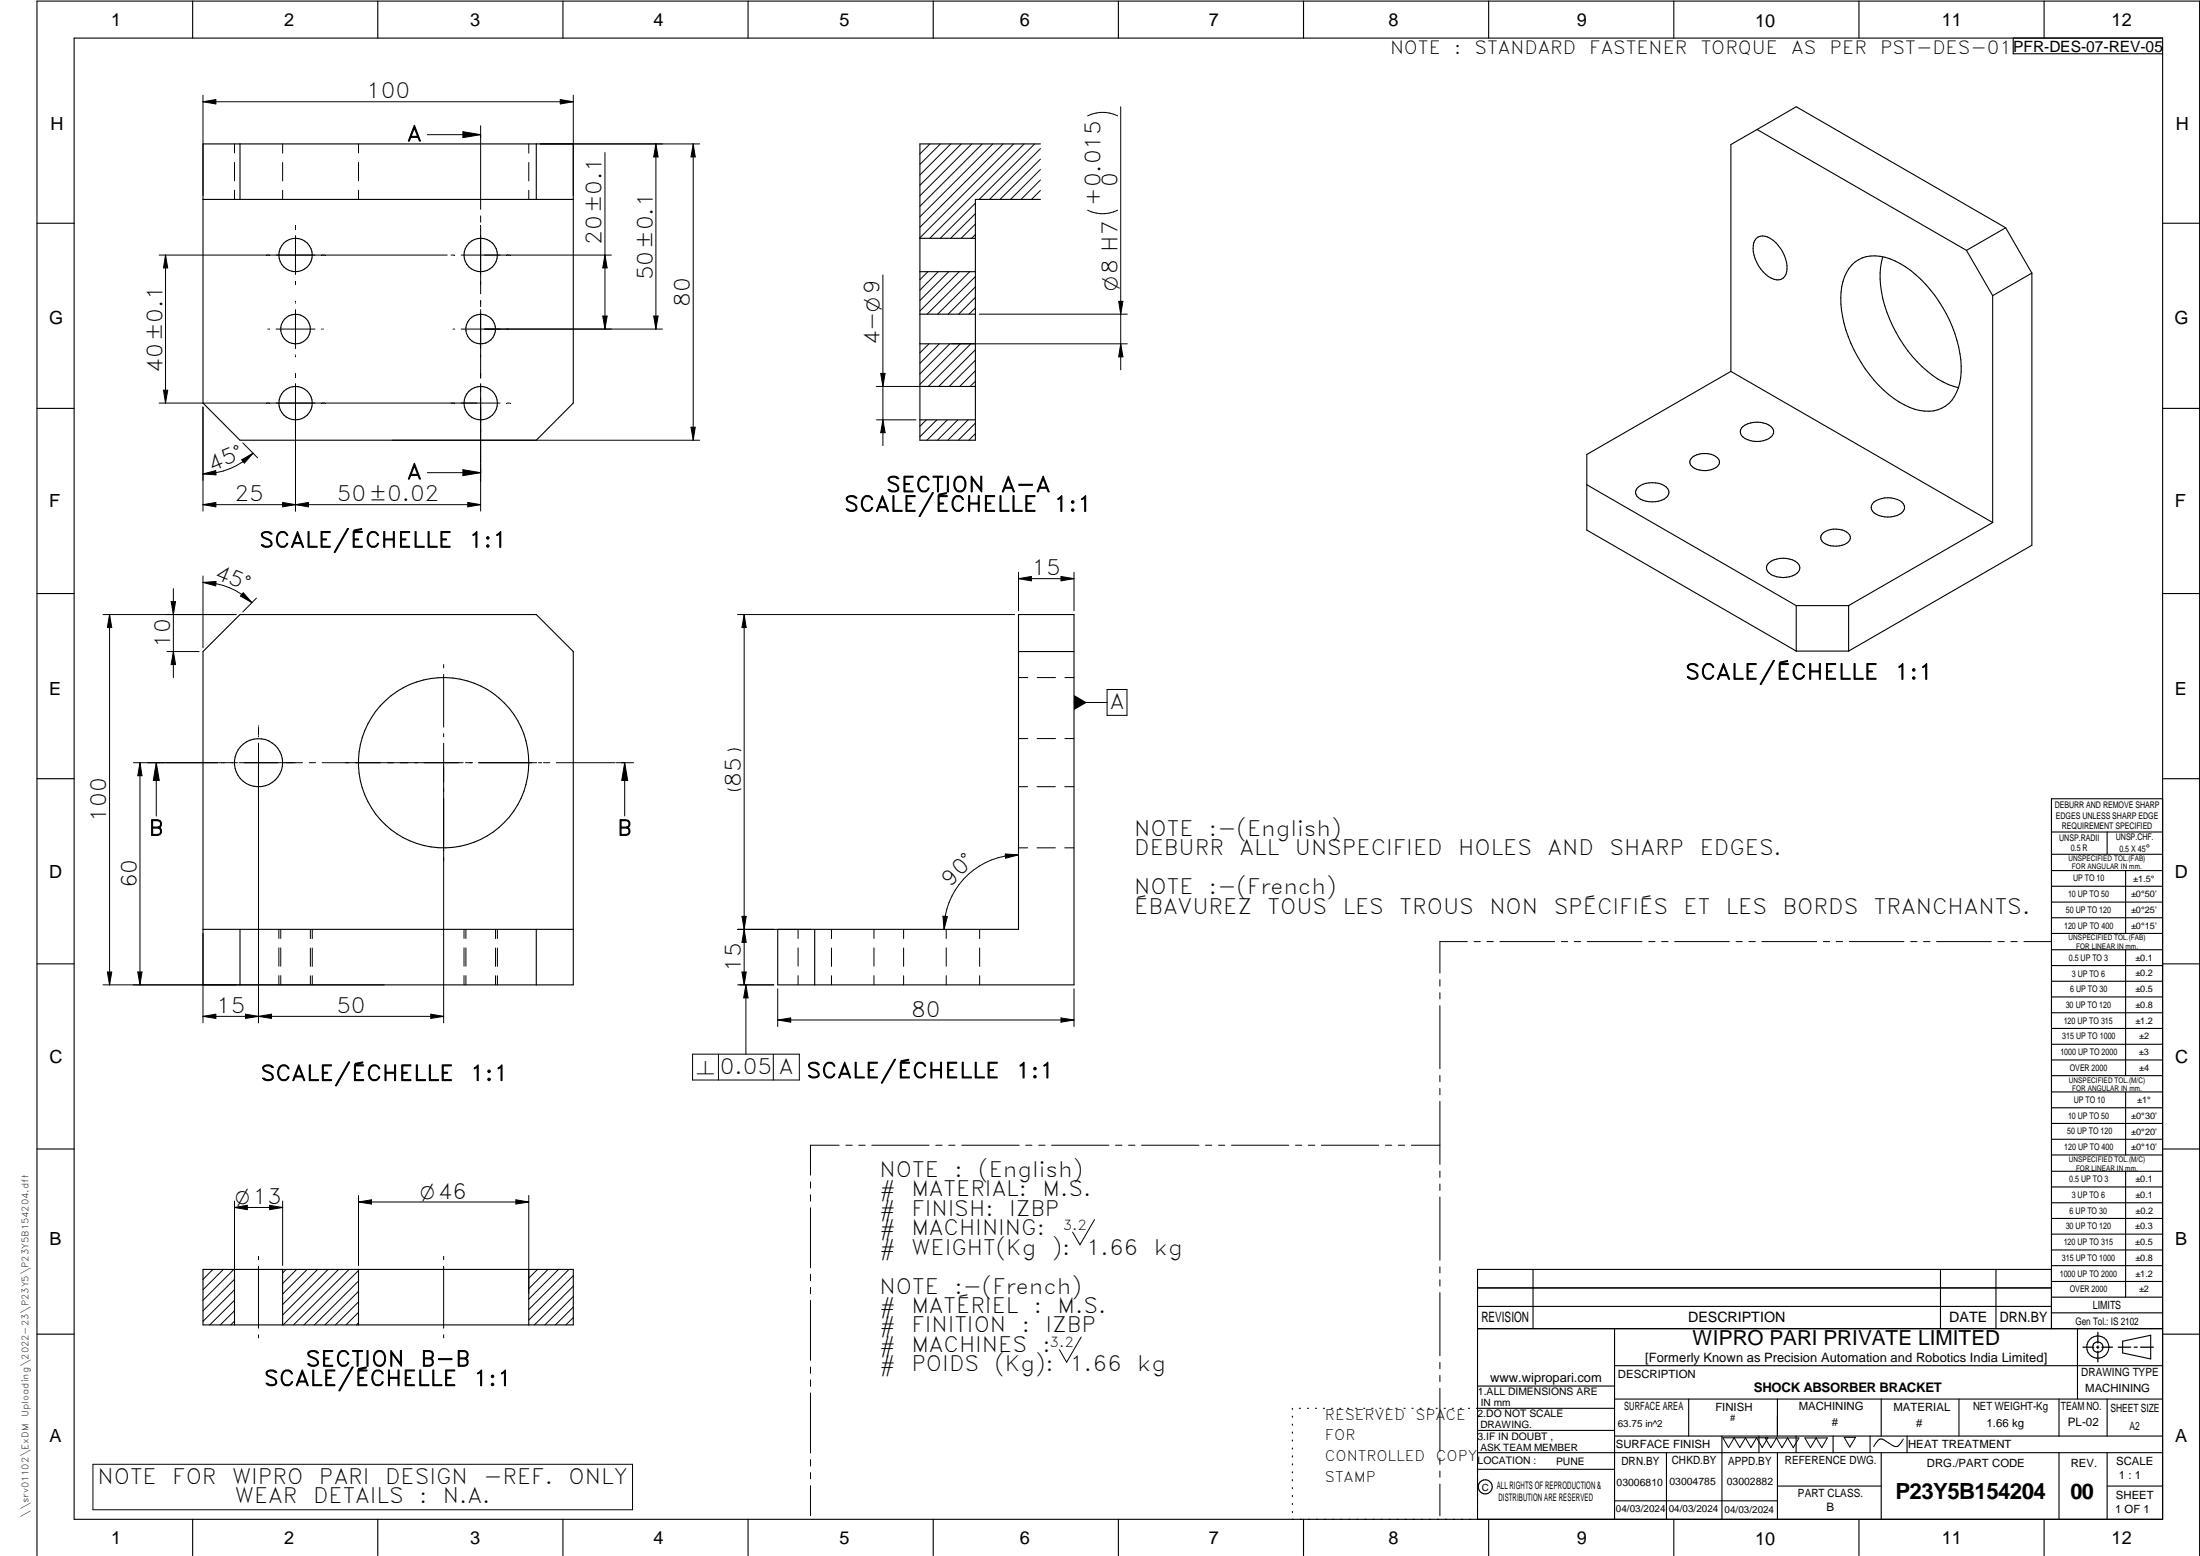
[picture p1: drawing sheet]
<svg xmlns="http://www.w3.org/2000/svg" width="594mm" height="420mm" viewBox="0 0 594 420" stroke-linecap="round" stroke-linejoin="round" font-family="sans-serif">
<g fill="none" stroke="#000" stroke-width=".3">
<path d="M20 10.3h564v400h-564zM52 .3v10M102 .3v10M152 .3v10M202 .3v10M252 .3v10M302 .3v10M352 .3v10M402 .3v10M452 .3v10M502 .3v10M543.6 10.3v4.2h40.4"/>
<path d="M552 .3v10M54.8 38.9h100v69.9l-10 10.1h-80l-10-10.1zM64.8 38.9v14.9M144.8 38.9v14.9M281 38.9h-32.6v80h15v-65.1h17.6M474.5 35l56.5 32.6M474.5 35l-7.1 4v61.3M474.5 35l10.5-6.2 56.6 32.7M54.8 53.8h90M144.8 53.8h10M10 60.3h10M248.4 73.4h15"/>
<path d="M248.4 64.3h15M474.3 64.4a2.99 2.99 0 0 1 3.8 0 9.3 9.3 0 0 1 4.2 9.7 2.57 2.57 0 0 1-4 1 9.6 9.6 0 0 1-4.7-9.6zM500 71.6a8.7 8.7 0 0 1 9-2.1 26.2 26.2 0 0 1 13.4 10.2 34.6 34.6 0 0 1 7.2 20.8 11.5 11.5 0 0 1-4.3 9.2 10.6 10.6 0 0 1-11.1-.4 34.4 34.4 0 0 1-15.1-18.4 23.5 23.5 0 0 1-1-16.2l1.2-2.2zM508.4 69.3a25.4 25.4 0 0 0 1.8 16.8 34.3 34.3 0 0 0 14.5 17l1.4 .7 2.8 .9M531 67.6l7.1 12.2M538.1 79.8v61.3M541.6 61.5l-10.6 6.1M541.6 61.5l7.1 12.2M548.7 73.7v73.5l-49.5 28.6M548.7 73.7l-10.6 6.1M584 60.3h10M248.4 92.8h15"/>
<path d="M248.4 84.8h15M10 110.3h10M248.4 113.4h15M248.4 104.4h15M467.4 100.3l-38.9 22.4v20.4l56.5 32.7M467.4 100.3l70.7 40.8M470.7 115.1a6.4 6.4 0 0 1 7.9 .5 1.91 1.91 0 0 1-1 2.8 6.4 6.4 0 0 1-7.3-.8 1.72 1.72 0 0 1 .4-2.5zM584 110.3h10M428.5 130.9l56.5 32.6M442.4 131.5a6.4 6.4 0 0 1 7.9 .5 1.91 1.91 0 0 1-.9 2.8 6.6 6.6 0 0 1-7.4-.9 1.72 1.72 0 0 1 .4-2.4zM457 123.4a5.6 5.6 0 0 1 7.1 .7 1.82 1.82 0 0 1-1.4 2.5 5.7 5.7 0 0 1-6.1-.9 1.51 1.51 0 0 1 .4-2.3zM506 135.6a6.4 6.4 0 0 1 8 .4 1.89 1.89 0 0 1-1 2.9 6.4 6.4 0 0 1-7.4-.9 1.72 1.72 0 0 1 .4-2.4z"/>
<path d="M477.8 151.9a6.4 6.4 0 0 1 7.9 .5 1.91 1.91 0 0 1-1 2.8 6.6 6.6 0 0 1-7.4-.9 1.72 1.72 0 0 1 .5-2.4zM492.4 143.8a5.6 5.6 0 0 1 7.1 .7 1.87 1.87 0 0 1-1.4 2.5 5.8 5.8 0 0 1-6.1-.9 1.51 1.51 0 0 1 .4-2.3zM538.1 141.1l-38.9 22.4M10 160.3h10M54.8 175.9l10-10h80l10 10v90h-100zM275 175.9h15M275 165.9h15v100h-80v-14.9h65zM485 163.5v12.3M485 163.5h14.2M485 175.8h14.2M499.2 163.5v12.3M584 160.3h10"/>
<path d="M10 210.3h10M584 215.7h-30v143.1M584 210.3h10M554 224.7h30M554 230.7h30M554 235.1h30M554 239.3h30M569 224.7v6M574 235.1v17M54.8 251h100M64.8 251v14.9M144.8 251v14.9"/>
<path d="M220 251v14.9M554 243.6h30M554 247.8h30M554 252.1h30M554 256.5h30M574 256.5v33.9M10 260.3h10M554 260.7h30M554 265h30M554 269.2h30M554 273.5h30M554 277.7h30"/>
<path d="M584 260.3h10M554 282h30M554 286.2h30M554 290.4h30M554 294.9h30M554 299.1h30M574 294.9v17M10 310.3h10M554 303.4h30M554 307.6h30M554 311.9h30M554 316.3h30"/>
<path d="M574 316.3v34M584 310.3h10M554 320.5h30M554 324.8h30M554 329h30M554 333.2h30M554 337.5h30M54.8 342.8h100v15h-100zM63.3 342.8v15M76.3 342.8v15M96.8 342.8v15M142.8 342.8v15"/>
<path d="M399 358.8h185M399 352.8h155M399 347.8h155M414 342.8v16M436 358.8v51.5M524 342.8v16M539 342.8v16M554 341.8h30M554 346h30M554 350.3h30M554 354.5h30M554 342.8h-155v67.5"/>
<path d="M561 358.8v19M10 360.3h10M399 374.3h37M436 368.8h148M436 377.8h148M456 377.8v10M480 377.8v10M508 377.8v10M529 377.8v10M556 377.8v10M569 377.8v10M573.2 362.2l7.6-1.6v6.3l-7.6-1.6z"/>
<path d="M584 360.3h10M349 380.3v.3M349 382.4v.3M349 384.6v.3M349 386.7v.3M349 388.8v.3M349 391v.3M349 393.1v.3M349 395.3v.3M349 397.4v.3M349 399.5v.3M350.9 380.3h.2"/>
<path d="M353.1 380.3h.2M355.2 380.3h.3M357.4 380.3h.3M359.6 380.3h.3M361.7 380.3h.3M363.9 380.3h.3M366.1 380.3h.3M368.3 380.3h.2M370.4 380.3h.3M372.6 380.3h.3M374.8 380.3h.3M376.9 380.3h.4"/>
<path d="M379.1 380.3h.3M381.3 380.3h.3M383.4 380.3h.4M385.6 380.3h.3M387.8 380.3h.3M390 380.3h.3M392.2 380.3h.3M394.3 380.3h.3M396.5 380.3h.3M398.7 380.3h37.3M399 386.2h37M399 396.7h37"/>
<path d="M436 387.8h148M450 392.3v18M465 387.8v22.5M475 387.8v4.5M480 392.3v18M485 387.8v4.5M495 387.8v4.5M505 387.8v4.5M508 392.3v18M515 387.8v4.5M556 392.3v18M569 392.3v18"/>
<path d="M584 392.3h-185M52 410.3v9.7M102 410.3v9.7M152 410.3v9.7M202 410.3v9.7M252 410.3v9.7M302 410.3v9.7M349 401.7v.3M349 403.8v.4M349 406v.3M349 408.1v.3M352 410.3v9.7"/>
<path d="M402 410.3v9.7M436 405.3h44M452 410.3v9.7M480 401.3h28M502 410.3v9.7M552 410.3v9.7M569 401.3h15M10 420v-419.7h584v419.7"/>
<circle cx="79.8" cy="68.9" r="4.5"/>
<circle cx="129.8" cy="68.9" r="4.5"/>
<circle cx="79.8" cy="88.9" r="4"/>
<circle cx="129.8" cy="88.9" r="4"/>
<circle cx="79.8" cy="108.9" r="4.5"/>
<circle cx="129.8" cy="108.9" r="4.5"/>
<circle cx="69.8" cy="206" r="6.5"/>
<circle cx="119.8" cy="206" r="23"/>
<circle cx="566.5" cy="363.8" r="2.99"/>
<circle cx="566.5" cy="363.7" r="1.41"/>
<circle cx="401.1" cy="401.5" r="1.9"/>
</g>
<path d="M566.5 359.7v3M562.5 363.8h2.9M566.1 363.8h.7M566.5 363.4v.7M566.5 364.9v2.8M567.6 363.8h2.9M572 363.8h3.4M576.3 363.8h.8M578 363.8h3.5" fill="none" stroke="#000" stroke-width=".34"/>
<g fill="none" stroke="#000" stroke-width=".27">
<path d="M54.8 25.7v27.1M54.8 27.5l3.5-.6v1.2zM54.8 27.5h100M63.3 38.9v2.4M76.3 38.9v2.5M96.8 38.9v2.4M115.4 36.4h14.4M125 35.6l4.8 .8-4.8 .8zM129.8 34v4.7M129.8 39v17.5M142.8 38.9v2.5M145.9 38.9h43"/>
<path d="M151.3 26.9l3.5 .6-3.5 .6zM154.8 25.7v27.1M177.1 38.9l.6 3.5h-1.2zM177.1 38.9v50M187.2 38.9v80M187.2 38.9l.5 3.5h-1.1zM251.1 38.9l-2.7 2.7M254 38.9l-5.6 5.5M256.7 38.9l-8.3 8.3M259.6 38.9l-11.2 11.1M262.4 38.9l-14 14M265.3 38.9l-16.9 16.8"/>
<path d="M268.1 38.9l-19.7 19.6M270.9 38.9l-22.5 22.5M273.7 38.9l-25.3 25.3M276.6 38.9l-25.5 25.4M279.4 38.9l-15 14.9M293.7 31.3a9.1 9.1 0 0 1 8.1 0M302.6 28.8v71.1M63.3 43.9v4.9M63.3 51.4v2.4M76.3 43.9v5M76.3 51.4v2.4M96.8 43.9v4.9"/>
<path d="M96.8 51.4v2.4M129.8 58.3v1.7M142.8 43.9v5M142.8 51.4v2.4M163.4 41.2v47.7M263.4 54.9l-9.5 9.4M263.4 57.7l-6.7 6.6M281 51.4l-2.5 2.4M281 48.6l-5.3 5.2M281 40.1l-13.8 13.7M281 43l-11 10.8M281 45.8l-8.1 8"/>
<path d="M301.8 56.8a9.1 9.1 0 0 1-8.1 0M43 68.9h77.8M44.7 68.9v39.9M44.7 68.9l.6 3.4h-1.2zM79.8 61v.7M79.8 76v.7M79.8 76.8v.1M79.8 63.6v10.5M121.8 68.9h.1M122 68.9h.7M124.5 68.9h40.6M129.8 61v.7"/>
<path d="M129.8 61.8v17.5M163.4 68.9l.6 3.4h-1.2zM238.4 74.3v46.1M250.6 73.4l-2.2 2.1M253.4 73.4l-5 5M256.2 73.4l-7.8 7.8M259 73.4l-10.6 10.6M261.9 73.4l-11.5 11.4M263.4 77.5l-7.4 7.3M263.4 74.7l-10.2 10.1M263.4 63.3l-1 1M263.4 60.5l-3.9 3.8"/>
<path d="M72.3 88.9h.2M72.7 88.9h.1M74.5 88.9h10.5M79.8 95.8v.2M79.8 96.2v.2M79.8 81.4v.1M79.8 81.7v.2M79.8 83.6v10.5M86.8 88.9h.1M87.2 88.9h.1M122.3 88.9h.2M122.7 88.9h.1"/>
<path d="M124.5 88.9h54.4M129.8 81.1v1.7M129.8 83.6v18.6M162.8 85.3h1.2l-.6 3.6zM176.5 85.3h1.2l-.6 3.6zM250.9 92.8l-2.5 2.5M253.7 92.8l-5.3 5.3M256.5 92.8l-8.1 8.2M257 92.8h47.4M259.3 92.8l-10.9 11M262.2 92.8l-11.6 11.6M263.4 97.3l-7.1 7.1"/>
<path d="M263.4 94.4l-9.9 10M263.4 83.1l-1.7 1.7M263.4 80.3l-4.5 4.5M264.4 84.8h40M302.1 81.4h1.1l-.6 3.4zM302.6 92.8l.6 3.6h-1.1zM43 108.8h92M44.1 105.4h1.2l-.6 3.4zM54.8 109.9v28.1M65.6 119.6l3.9 4M79.8 100.8v.1M79.8 101v.7"/>
<path d="M79.8 103.6v34.4M105.9 118.9h83M129.8 103.6v34.4M136.9 108.8h.7M186.6 115.4h1.1l-.5 3.5zM236.7 104.4h18.1M236.7 113.4h10.6M237.8 100.8h1.2l-.6 3.6zM238.4 113.4l.6 3.4h-1.2zM250.1 113.4l-1.7 1.7M253 113.4l-4.6 4.5M255.8 113.4l-5.5 5.5"/>
<path d="M258.6 113.4l-5.5 5.5M261.4 113.4l-5.5 5.5M263.4 103l-1.4 1.4M263.4 100.1l-4.2 4.3M263.4 117.1l-1.8 1.8M263.4 114.3l-4.6 4.6M54.8 136.3l3.5-.6v1.2zM54.8 136.3h75M54.8 128l3.4-.9 .1 1.1zM65.3 124.2l3-1.8-2.3 2.7zM68.3 122.4a18.9 18.9 0 0 1-13.5 5.6M76.3 135.7v1.2l7-1.2v1.2z"/>
<path d="M115.4 127.6h14.4M125 126.8l4.8 .8-4.8 .8zM126.3 135.7l3.5 .6-3.5 .6zM46.8 159v24M54.8 155.5v19.4M54.8 157.3l3.5-.3-.1 1.2zM54.8 157.3a18.9 18.9 0 0 1 13.2 5.4M275 154.5v10.4M275 156.3l3.5-.6v1.1zM275 156.3h15M286.5 155.7l3.5 .6-3.5 .5zM290 154.5v10.4"/>
<path d="M27.8 165.9h35.9M29.6 165.9l.6 3.6h-1.2zM29.6 165.9v100M45.1 175.9h8.7M46.2 162.4h1.2l-.6 3.5zM46.8 175.9l.6 3.6h-1.2zM65.7 160.1l2.3 2.6-3.1-1.7zM69.3 161.5l-3.7 3.7M119.8 179.5v.8M199.2 165.9h74.8M200.9 165.9v100M200.9 165.9l.6 3.6h-1.1z"/>
<path d="M69.8 196v.1M69.8 196.4v2.1M69.8 198.8v.2M119.8 182.1v14.2M119.8 198.1v.9M275 183h2.5M275 199.4h2.5M280.1 183h4.9M280.1 199.4h4.9M287.6 183h2.4M287.6 199.4h2.4M290 189.7h9"/>
<path d="M299 186.2h5.3v7h-5.3zM36 206h28.1M37.8 206v59.9M37.8 206l.5 3.5h-1.1zM42.2 206l.8 4.7h-1.6zM42.2 206v14.3M64.6 206h17.1M69.8 200.7v75.5M83.5 206h1.7M87 206h38M119.8 200.7v75.5M125.7 206h1.9"/>
<path d="M129.2 206h15.7M145.4 206h.9M146.8 206h1.7M150.2 206h15.8M166.3 206h4.8M168.7 206l.8 4.7h-1.6zM168.7 206v14.3M200.1 202.6a3.9 3.9 0 0 0-3.6 0M200.1 213a3.9 3.9 0 0 1-3.6 0M275 212.4h2.5M280 212.4h5M287.5 212.4h2.5"/>
<path d="M271.5 230.6l3.5 .2-3.4 .9zM275 230.8a20.1 20.1 0 0 0-20.1 20.2M275 228.9h2.5M280 228.9h5M287.5 228.9h2.5M54.8 252v24.2M75.3 251v2.4M75.3 255.9v5M75.8 251v2.4M75.8 255.9v5M83.8 251v2.4M83.8 256v4.9"/>
<path d="M84.3 251v2.4M84.3 256v4.9M125.3 251v2.4M125.3 255.9v5M125.8 251v2.4M125.8 255.9v5M133.8 251v2.4M133.8 256v4.9M134.3 251v2.4M134.3 256v4.9M199.2 251h19.8M200.4 247.4h1.1l-.6 3.6z"/>
<path d="M200.9 251l.6 3.5h-1.1zM215.5 251v2.4M215.5 255.9v5M224.5 251v2.4M224.5 256v4.9M236 251v2.4M236 255.9v5M244 251v2.4M244 256v4.9M254.6 247.4l1.2 .1-.9 3.5zM255.5 251v2.4M255.5 255.9v5"/>
<path d="M264.5 251v2.4M264.5 256v4.9M396.2 254.3h-7.4v8.5M398.1 254.3h1.6M401.5 254.3h1.8M405 254.3h14.8M421.6 254.3h1.7M425.1 254.3h1.7M428.6 254.3h14.8M445.2 254.3h1.7M448.7 254.3h1.7M452.2 254.3h14.8"/>
<path d="M468.8 254.3h1.7M472.3 254.3h1.7M475.8 254.3h14.8M492.4 254.3h1.7M495.8 254.3h1.8M499.4 254.3h14.7M516 254.3h1.6M519.4 254.3h1.8M522.9 254.3h14.8M539.5 254.3h1.7M543 254.3h1.7M546.5 254.3h7.4"/>
<path d="M27.8 265.9h76M29 262.5h1.2l-.6 3.4zM37.2 262.5h1.1l-.5 3.4zM54.8 274.4l3.5-.5v1.1zM54.8 274.4h65M66.3 273.9l3.5 .5-3.5 .6zM69.8 274.4l3.5-.5v1.1zM75.3 263.4v2.5M75.8 263.4v2.5M83.8 263.5v2.4M84.3 263.5v2.4M116.3 273.9l3.5 .5-3.5 .6z"/>
<path d="M125.3 263.4v2.5M125.8 263.4v2.5M133.8 263.5v2.4M134.3 263.5v2.4M199.2 265.9h9.8M200.4 262.5h1.1l-.6 3.4zM201.4 265.9l.6 3.6h-1.2zM201.4 265.9v18.7M210 275.4l3.5-.5v1.1zM210 267v10.2M210 275.4h80M215.5 263.4v2.5"/>
<path d="M224.5 263.5v2.4M236 263.4v2.5M244 263.5v2.4M255.5 263.4v2.5M264.5 263.5v2.4M286.5 274.9l3.5 .5-3.5 .6zM290 267v10.2M388.8 264.5v1.8M388.8 268.1v1.6M388.8 271.6v17M187 284.6h28.9v7h-28.9zM194 284.6v7"/>
<path d="M208.8 284.6v7M388.8 290.4v1.7M388.8 293.9v1.7M388.8 297.4v17M218.9 319.2v1.6M226.6 309.2h-7.7v8.1M228.4 309.2h1.7M231.9 309.2h1.7M235.4 309.2h15.5M252.7 309.2h1.7M256.2 309.2h1.7M259.7 309.2h15.5"/>
<path d="M277 309.2h1.7M280.5 309.2h1.7M284 309.2h15.5M301.2 309.2h1.8M304.8 309.2h1.7M308.3 309.2h15.5M325.5 309.2h1.7M329.1 309.2h1.6M332.6 309.2h15.4M349.8 309.2h1.7M353.3 309.2h1.7M356.8 309.2h15.5"/>
<path d="M374.1 309.2h1.7M377.6 309.2h1.7M381.1 309.2h7.7M388.8 316.2v1.7M388.8 319.7v1.7M63.3 324.3v24.9M63.3 326.1h13M63.3 326.1l3.5-.6v1.1zM69.8 339.3v.8M72.8 325.5l3.5 .6-3.5 .5zM76.3 324.3v17.4M96.8 322.8v18.9"/>
<path d="M96.8 324.6h46M96.8 324.6l3.5-.6v1.1zM119.8 339.3v.8M139.3 324l3.5 .6-3.5 .5zM142.8 322.8v26.4M218.9 322.6v1.8M218.9 326.1v16.2M295.6 329.3l-4 6.8-2-3.4M388.8 323.2v17.1M57.5 342.8l-2.7 2.7M60.3 342.8l-5.5 5.5M63.2 342.8l-8.4 8.3"/>
<path d="M63.3 356.7l-1 1.1M63.3 353.9l-3.8 3.9M63.3 345.4l-8.5 8.5M63.3 348.3l-8.5 8.5M63.3 351.1l-6.7 6.7M69.8 341.9v16.7M77.3 342.8l-1 .9M80.1 342.8l-3.8 3.8M83 342.8l-6.7 6.6M85.8 342.8l-9.5 9.5M88.6 342.8l-12.3 12.3M91.4 342.8l-15 15"/>
<path d="M94.3 342.8l-15.1 15M96.8 348.7l-9 9.1M96.8 351.5l-6.2 6.3M96.8 354.4l-3.4 3.4M96.8 357.2l-.6 .6M96.8 345.9l-11.9 11.9M96.8 343.1l-14.7 14.7M119.8 341.9v16.7M145.2 342.8l-2.4 2.3M148 342.8l-5.2 5.2M150.8 342.8l-8 8M153.7 342.8l-10.9 10.8"/>
<path d="M154.8 344.5l-12 11.9M154.8 347.3l-10.5 10.5M154.8 350.1l-7.7 7.7M154.8 352.9l-4.8 4.9M154.8 355.8l-2 2M218.9 344.1v1.8M218.9 347.6v1.7M218.9 351.2v16.1M388.8 342.1v1.6M388.8 345.6v1.7M388.8 349v17.1M69.8 360.4v.9"/>
<path d="M119.8 360.4v.9M218.9 369.1v1.7M218.9 372.6v1.8M218.9 376.1v16.2M292 361l-4 6.8-1.9-3.4M388.8 367.9v1.7M388.8 371.4v1.7M388.8 374.9v17M25.1 395.4h145.7v12.3h-145.7zM218.9 394.1v1.8M218.9 397.6v1.7M388.8 393.7v1.7"/>
<path d="M388.8 397.2v1.7M465.2 388.2h12.2l-1.5 2.7-1.6-2.7-1.5 2.7-1.5-2.7-1.5 2.7-1.5-2.7-1.5 2.7zM476.7 388.3h9.1l-1.6 2.6-1.5-2.6-1.5 2.6-1.5-2.6-1.5 2.6zM487.4 388.3h6l-1.5 2.6-1.5-2.6-1.5 2.6zM498 388.1h3.1l-1.6 2.6zM514 388.6l-1.1 1.5a1.2 1.2 0 0 1-1.8 .3l-1.8-1.2a1.55 1.55 0 0 0-1.6-.6 1.55 1.55 0 0 0-1.2 1.1l-.5 .9M218.9 401.2v8.1M388.8 400.7v8.6"/>
</g>
<g fill="#000">
<path d="M54.8 27.5l3.5-.6v1.2zM125 35.6l4.8 .8-4.8 .8zM151.3 26.9l3.5 .6-3.5 .6zM177.1 38.9l.6 3.5h-1.2zM187.2 38.9l.5 3.5h-1.1zM44.7 68.9l.6 3.4h-1.2zM163.4 68.9l.6 3.4h-1.2zM162.8 85.3h1.2l-.6 3.6zM176.5 85.3h1.2l-.6 3.6zM302.1 81.4h1.1l-.6 3.4zM302.6 92.8l.6 3.6h-1.1zM44.1 105.4h1.2l-.6 3.4z"/>
<path d="M186.6 115.4h1.1l-.5 3.5zM238.4 113.4l.6 3.4h-1.2zM237.8 100.8h1.2l-.6 3.6zM54.8 136.3l3.5-.6v1.2zM54.8 128l3.4-.9 .1 1.1zM65.3 124.2l3-1.8-2.3 2.7zM76.3 135.7l3.5 .6-3.5 .6zM79.8 136.3l3.5-.6v1.2zM125 126.8l4.8 .8-4.8 .8zM126.3 135.7l3.5 .6-3.5 .6zM54.8 157.3l3.5-.3-.1 1.2zM275 156.3l3.5-.6v1.1z"/>
<path d="M286.5 155.7l3.5 .6-3.5 .5zM29.6 165.9l.6 3.6h-1.2zM46.2 162.4h1.2l-.6 3.5zM46.8 175.9l.6 3.6h-1.2zM65.7 160.1l2.3 2.6-3.1-1.7zM200.9 165.9l.6 3.6h-1.1zM290 187.7l3.5 2-3.5 2zM37.8 206l.5 3.5h-1.1zM42.2 206l.8 4.7h-1.6zM168.7 206l.8 4.7h-1.6zM271.5 230.6l3.5 .2-3.4 .9zM200.9 251l.6 3.5h-1.1z"/>
<path d="M200.4 247.4h1.1l-.6 3.6zM254.6 247.4l1.2 .1-.9 3.5zM29 262.5h1.2l-.6 3.4zM37.2 262.5h1.1l-.5 3.4zM54.8 274.4l3.5-.5v1.1zM66.3 273.9l3.5 .5-3.5 .6zM69.8 274.4l3.5-.5v1.1zM116.3 273.9l3.5 .5-3.5 .6zM200.4 262.5h1.1l-.6 3.4zM201.4 265.9l.6 3.6h-1.2zM210 275.4l3.5-.5v1.1zM286.5 274.9l3.5 .5-3.5 .6z"/>
<path d="M63.3 326.1l3.5-.6v1.1zM72.8 325.5l3.5 .6-3.5 .5zM96.8 324.6l3.5-.6v1.1zM139.3 324l3.5 .6-3.5 .5z"/>
</g>
<text font-size="6" x="511.8" y="404.8">P23Y5B154204</text>
<text font-size="5.9" x="559.1" y="404.7">00</text>
<g font-size="5.7">
<text x="98.9" y="26.6">100</text>
<text x="109.9" y="38.1">A</text>
<text x="301.8" y="50.6" transform="rotate(-90 301.8 50.6)">0</text>
<text x="297.2" y="55.5" transform="rotate(-90 297.2 55.5)">+0.015</text>
<text x="162.5" y="66.2" transform="rotate(-90 162.5 66.2)">20±0.1</text>
<text x="176.3" y="75.7" transform="rotate(-90 176.3 75.7)">50±0.1</text>
<text x="186.3" y="82.8" transform="rotate(-90 186.3 82.8)">80</text>
<text x="237.5" y="93.3" transform="rotate(-90 237.5 93.3)">4-O9</text>
<text x="43.9" y="100.7" transform="rotate(-90 43.9 100.7)">40±0.1</text>
<text x="57.1" y="127.5" transform="rotate(-23 57.1 127.5)">45°</text>
<text x="109.9" y="129.4">A</text>
<text x="63.4" y="135.4">25</text>
<text x="91" y="135.4">50±0.02</text>
<text x="239.3" y="132.8">SECTION</text>
<text x="270.3" y="132.8">A-A</text>
<text x="228" y="138.1">SCALE/ÉCHELLE</text>
<text x="284.5" y="138.1">1:1</text>
<text x="70" y="147.8">SCALE/ÉCHELLE</text>
<text x="126.5" y="147.8">1:1</text>
<text x="57.6" y="156" transform="rotate(22 57.6 156)">45°</text>
<text x="278.5" y="155.4">15</text>
<text x="45.9" y="174.9" transform="rotate(-90 45.9 174.9)">10</text>
<text x="455.1" y="183.4">SCALE/ÉCHELLE</text>
<text x="511.6" y="183.4">1:1</text>
<text x="299.7" y="191.4">A</text>
<text x="200.1" y="212.4" transform="rotate(-90 200.1 212.4)">85</text>
<text x="28.7" y="221.9" transform="rotate(-90 28.7 221.9)">100</text>
<text x="40.2" y="225.6">B</text>
<text x="166.7" y="225.6">B</text>
<text x="306.3" y="225.7">NOTE</text>
<text x="326.5" y="225.7">:-(English)</text>
<text x="306.3" y="231">DEBURR</text>
<text x="334.7" y="231">ALL</text>
<text x="349.6" y="231">UNSPECIFIED</text>
<text x="393.8" y="231">HOLES</text>
<text x="417.9" y="231">AND</text>
<text x="434.6" y="231">SHARP</text>
<text x="459" y="231">EDGES.</text>
<text x="36.9" y="239.9" transform="rotate(-90 36.9 239.9)">60</text>
<text x="256.6" y="239.7" transform="rotate(-45 256.6 239.7)">90°</text>
<text x="306.3" y="241.5">NOTE</text>
<text x="326.5" y="241.5">:-(French)</text>
<text x="306.3" y="246.7">ÉBAVUREZ</text>
<text x="342.3" y="246.7">TOUS</text>
<text x="362.6" y="246.7">LES</text>
<text x="377.9" y="246.7">TROUS</text>
<text x="402.2" y="246.7">NON</text>
<text x="419.5" y="246.7">SPÉCIFIÉS</text>
<text x="454.6" y="246.7">ET</text>
<text x="466" y="246.7">LES</text>
<text x="481.4" y="246.7">BORDS</text>
<text x="506" y="246.7">TRANCHANTS.</text>
<text x="200.1" y="262.4" transform="rotate(-90 200.1 262.4)">15</text>
<text x="58.4" y="273.6">15</text>
<text x="90.8" y="273.6">50</text>
<text x="246.1" y="274.6">80</text>
<text x="70.4" y="291.8">SCALE/ÉCHELLE</text>
<text x="126.9" y="291.8">1:1</text>
<text x="194.4" y="289.9">0.05 A</text>
<text x="217.8" y="291.1">SCALE/ÉCHELLE</text>
<text x="274.3" y="291.1">1:1</text>
<text x="237.5" y="317.8">NOTE</text>
<text x="257.7" y="317.8">:</text>
<text x="264.1" y="317.8">(English)</text>
<text x="237.5" y="323">#</text>
<text x="246.1" y="323">MATERIAL:</text>
<text x="281.5" y="323">M.S.</text>
<text x="237.5" y="328.3">#</text>
<text x="246.1" y="328.3">FINISH:</text>
<text x="272.5" y="328.3">IZBP</text>
<text x="237.5" y="333.5">#</text>
<text x="246.1" y="333.5">MACHINING:</text>
<text x="237.5" y="338.8">#</text>
<text x="246.1" y="338.8">WEIGHT(Kg</text>
<text x="284" y="338.8">):</text>
<text x="293.3" y="338.8">1.66</text>
<text x="311.6" y="338.8">kg</text>
<text x="237.5" y="349.3">NOTE</text>
<text x="257.7" y="349.3">:-(French)</text>
<text x="237.5" y="354.5">#</text>
<text x="237.5" y="359.8">#</text>
<text x="246.1" y="359.8">FINITION</text>
<text x="246.1" y="354.5">MATÉRIEL</text>
<text x="275.9" y="359.8">:</text>
<text x="279.2" y="354.5">:</text>
<text x="282.3" y="359.8">IZBP</text>
<text x="285.6" y="354.5">M.S.</text>
<text x="237.5" y="365">#</text>
<text x="246.1" y="365">MACHINES</text>
<text x="281.5" y="365">:</text>
<text x="82.5" y="368.9">SECTION</text>
<text x="113.6" y="368.9">B-B</text>
<text x="237.5" y="370.3">#</text>
<text x="246.1" y="370.3">POIDS</text>
<text x="268.5" y="370.3">(Kg):</text>
<text x="288.8" y="370.3">1.66</text>
<text x="307.1" y="370.3">kg</text>
<text x="71.3" y="374.2">SCALE/ÉCHELLE</text>
<text x="127.8" y="374.2">1:1</text>
<text x="26.3" y="400.6">NOTE</text>
<text x="46.5" y="400.6">FOR</text>
<text x="62.7" y="400.6">WIPRO</text>
<text x="86.1" y="400.6">PARI</text>
<text x="104" y="400.6">DESIGN</text>
<text x="130.5" y="400.6">-REF.</text>
<text x="153.5" y="400.6">ONLY</text>
<text x="63.4" y="405.9">WEAR</text>
<text x="84.5" y="405.9">DETAILS</text>
<text x="113.2" y="405.9">:</text>
<text x="119.6" y="405.9">N.A.</text>
</g>
<text font-size="5.6" x="457" y="363.2">WIPRO PARI PRIVATE LIMITED</text>
<g font-size="5.4">
<text x="301.8" y="78.7" transform="rotate(-90 301.8 78.7)">O8 H7</text>
<text x="188.1" y="289.9">n</text>
<text x="113.5" y="323.7">O46</text>
<text x="63.5" y="325.2">O13</text>
</g>
<g font-size="4.9">
<text x="30" y="6.9">1</text>
<text x="76.7" y="6.9">2</text>
<text x="127" y="6.9">3</text>
<text x="176.5" y="6.9">4</text>
<text x="226.7" y="6.9">5</text>
<text x="275.4" y="6.9">6</text>
<text x="326.4" y="6.9">7</text>
<text x="375" y="6.9">8</text>
<text x="425.8" y="6.9">9</text>
<text x="473.9" y="7.3">10</text>
<text x="524.3" y="6.9">11</text>
<text x="570.2" y="6.9">12</text>
<text x="375.4" y="14.5">NOTE</text>
<text x="392.7" y="14.5">:</text>
<text x="398.2" y="14.5">STANDARD</text>
<text x="429.2" y="14.5">FASTENER</text>
<text x="459.2" y="14.5">TORQUE</text>
<text x="483.7" y="14.5">AS</text>
<text x="494.1" y="14.5">PER</text>
<text x="507.7" y="14.5">PST-DES-01</text>
<text x="13.6" y="35.1">H</text>
<text x="587.6" y="35.1">H</text>
<text x="13.2" y="87.5">G</text>
<text x="587.2" y="87.5">G</text>
<text x="13.2" y="137">F</text>
<text x="587.2" y="137">F</text>
<text x="13.2" y="187.6">E</text>
<text x="587.2" y="187.6">E</text>
<text x="13.2" y="237">D</text>
<text x="587.2" y="237">D</text>
<text x="13.4" y="287.1">C</text>
<text x="587.4" y="287.1">C</text>
<text x="13.4" y="336.2">B</text>
<text x="587.4" y="336.2">B</text>
<text x="13.4" y="389.3">A</text>
<text x="587.4" y="389.3">A</text>
<text x="30" y="416.9">1</text>
<text x="76.7" y="416.9">2</text>
<text x="127" y="416.9">3</text>
<text x="176.5" y="416.9">4</text>
<text x="226.7" y="416.9">5</text>
<text x="275.4" y="416.9">6</text>
<text x="326.4" y="416.9">7</text>
<text x="375" y="416.9">8</text>
<text x="425.8" y="416.9">9</text>
<text x="473.9" y="417.3">10</text>
<text x="524.3" y="416.9">11</text>
<text x="570.2" y="416.9">12</text>
</g>
<text font-size="4.2" x="543.6" y="14">PFR-DES-07-REV-05</text>
<g font-size="3.9">
<text x="400" y="357.1">REVISION</text>
<text x="455.9" y="357.1">DESCRIPTION</text>
<text x="526.4" y="357.1">DATE</text>
<text x="540" y="357.1">DRN.BY</text>
<text x="357.8" y="383.3">RESERVED</text>
<text x="382.3" y="383.3">SPACE</text>
<text x="357.8" y="388.9">FOR</text>
<text x="357.8" y="394.5">CONTROLLED</text>
<text x="387.8" y="394.5">COPY</text>
<text x="357.8" y="400">STAMP</text>
</g>
<g font-size="3.7">
<text x="287" y="332.1">3.2</text>
<text x="283.4" y="363.9">3.2</text>
</g>
<text font-size="3.6" x="473.6" y="375.8">SHOCK ABSORBER BRACKET</text>
<g font-size="3.5">
<text x="444.3" y="367.7">[Formerly Known as Precision Automation and Robotics India Limited]</text>
<text x="402.4" y="373.3">www.wipropari.com</text>
</g>
<g font-size="3.1">
<text x="565.1" y="353.5">LIMITS</text>
<text x="562" y="371.7">DRAWING TYPE</text>
<text x="436.9" y="372.1">DESCRIPTION</text>
<text x="563.1" y="375.9">MACHINING</text>
<text x="438.6" y="380.8">SURFACE AREA</text>
<text x="463.2" y="380.9">FINISH</text>
<text x="485.7" y="380.8">MACHINING</text>
<text x="511.3" y="380.9">MATERIAL</text>
<text x="532.8" y="380.7">NET WEIGHT-Kg</text>
<text x="556.5" y="380.7">TEAM NO.</text>
<text x="569.9" y="381.2">SHEET SIZE</text>
<text x="494.6" y="385.1">#</text>
<text x="517.4" y="385.3">#</text>
<text x="536.4" y="385.3">1.66 kg</text>
<text x="558.4" y="385.1">PL-02</text>
<text x="575" y="386.1">A2</text>
<text x="436.3" y="391">SURFACE FINISH</text>
<text x="437.8" y="395.5">DRN.BY</text>
<text x="451.4" y="395.4">CHKD.BY</text>
<text x="466.6" y="395.5">APPD.BY</text>
<text x="482" y="395.4">REFERENCE DWG.</text>
<text x="515.3" y="391.1">HEAT TREATMENT</text>
<text x="571.4" y="395.6">SCALE</text>
<text x="520.4" y="396.2">DRG./PART CODE</text>
<text x="559.2" y="396.1">REV.</text>
<text x="572.2" y="399.5">1 : 1</text>
<text x="485.5" y="404.3">PART CLASS.</text>
<text x="493.2" y="407.9">B</text>
<text x="571.4" y="404.7">SHEET</text>
<text x="571.2" y="408.4">1 OF 1</text>
</g>
<text font-size="3" x="579.5" y="230.1">°</text>
<g font-size="2.8">
<text x="560.4" y="357.7">Gen Tol.: IS 2102</text>
<text x="399.1" y="376.6">1.ALL DIMENSIONS ARE</text>
<text x="399" y="382.7">2.DO NOT SCALE</text>
<text x="399" y="388.7">3.IF IN DOUBT ,</text>
<text x="399" y="395.4">LOCATION :</text>
<text x="420.2" y="395.6">PUNE</text>
<text x="404.2" y="402">ALL RIGHTS OF REPRODUCTION &amp;</text>
<text x="436.5" y="401.2">03006810</text>
<text x="450.8" y="400.9">03004785</text>
<text x="466.3" y="401">03002882</text>
<text x="404.7" y="405.4">DISTRIBUTION ARE RESERVED</text>
</g>
<g font-size="2.7">
<text x="399.9" y="379.7">IN mm</text>
<text x="399.7" y="385.7">DRAWING.</text>
<text x="436.9" y="385.4">63.75 in^2</text>
<text x="399.7" y="391.8">ASK TEAM MEMBER</text>
<text x="400.1" y="402.5">C</text>
<text x="436.4" y="408.3">04/03/2024</text>
<text x="450.6" y="408.4">04/03/2024</text>
<text x="465.7" y="408.5">04/03/2024</text>
</g>
<g font-size="2.5">
<text x="554.9" y="218.3">DEBURR AND REMOVE SHARP</text>
<text x="555.2" y="221">EDGES UNLESS SHARP EDGE</text>
<text x="556.1" y="227.1">UNSP.RADII</text>
<text x="556.8" y="223.8">REQUIREMENT SPECIFIED</text>
<text x="571.4" y="226.9">UNSP.CHF.</text>
<text x="559.2" y="229.9">0.5 R</text>
<text x="572.3" y="230.1">0.5 X 45</text>
<text x="559.8" y="238">UP TO 10</text>
<text x="576.1" y="238.1">±1.5°</text>
<text x="558.5" y="242.2">10 UP TO 50</text>
<text x="575.5" y="242.3">±0°50'</text>
<text x="557.4" y="250.7">120 UP TO 400</text>
<text x="557.9" y="246.5">50 UP TO 120</text>
<text x="575.5" y="250.7">±0°15'</text>
<text x="575.5" y="246.5">±0°25'</text>
<text x="558.7" y="259.4">0.5 UP TO 3</text>
<text x="559.5" y="263.7">3 UP TO 6</text>
<text x="576.6" y="263.6">±0.2</text>
<text x="576.6" y="259.4">±0.1</text>
<text x="559" y="267.9">6 UP TO 30</text>
<text x="576.6" y="267.9">±0.5</text>
<text x="557.8" y="272.2">30 UP TO 120</text>
<text x="576.6" y="272.2">±0.8</text>
<text x="556.9" y="280.7">315 UP TO 1000</text>
<text x="557.3" y="276.4">120 UP TO 315</text>
<text x="576.6" y="276.4">±1.2</text>
<text x="577.7" y="280.7">±2</text>
<text x="556.4" y="284.9">1000 UP TO 2000</text>
<text x="577.6" y="284.9">±3</text>
<text x="558.9" y="289.2">OVER 2000</text>
<text x="577.7" y="289.3">±4</text>
<text x="560" y="297.9">UP TO 10</text>
<text x="577.1" y="297.9">±1°</text>
<text x="558.5" y="302.1">10 UP TO 50</text>
<text x="575.5" y="302.1">±0°30'</text>
<text x="557.4" y="310.6">120 UP TO 400</text>
<text x="558.2" y="306.3">50 UP TO 120</text>
<text x="575.5" y="310.6">±0°10'</text>
<text x="575.5" y="306.4">±0°20'</text>
<text x="558.8" y="319.2">0.5 UP TO 3</text>
<text x="559.4" y="323.4">3 UP TO 6</text>
<text x="576.6" y="319.2">±0.1</text>
<text x="576.6" y="323.5">±0.1</text>
<text x="558.9" y="327.7">6 UP TO 30</text>
<text x="576.7" y="327.7">±0.2</text>
<text x="557.8" y="332">30 UP TO 120</text>
<text x="576.6" y="332">±0.3</text>
<text x="556.8" y="340.5">315 UP TO 1000</text>
<text x="557.3" y="336.3">120 UP TO 315</text>
<text x="576.6" y="336.3">±0.5</text>
<text x="576.6" y="340.5">±0.8</text>
<text x="556.2" y="344.7">1000 UP TO 2000</text>
<text x="576.6" y="344.7">±1.2</text>
<text x="558.9" y="349">OVER 2000</text>
<text x="577.6" y="349">±2</text>
<text x="467.2" y="383.8">#</text>
</g>
<g font-size="2.4">
<text x="7.7" y="382.7" transform="rotate(-90 7.7 382.7)">Uploading\2022-23\P23Y5\P23Y5B154204.dft</text>
<text x="7.7" y="409.8" transform="rotate(-90 7.7 409.8)">\\srv01102\ExDM</text>
</g>
<g font-size="2.1">
<text x="558.5" y="232.4">UNSPECIFIED TOL.(FAB)</text>
<text x="559.5" y="234.7">FOR ANGULAR IN mm.</text>
<text x="558.6" y="253.9">UNSPECIFIED TOL.(FAB)</text>
<text x="560.7" y="256.3">FOR LINEAR IN mm.</text>
<text x="558.7" y="292.3">UNSPECIFIED TOL.(M/C)</text>
<text x="559.6" y="294.7">FOR ANGULAR IN mm.</text>
<text x="558.7" y="313.7">UNSPECIFIED TOL.(M/C)</text>
<text x="560.6" y="316.1">FOR LINEAR IN mm.</text>
</g>
</svg>
